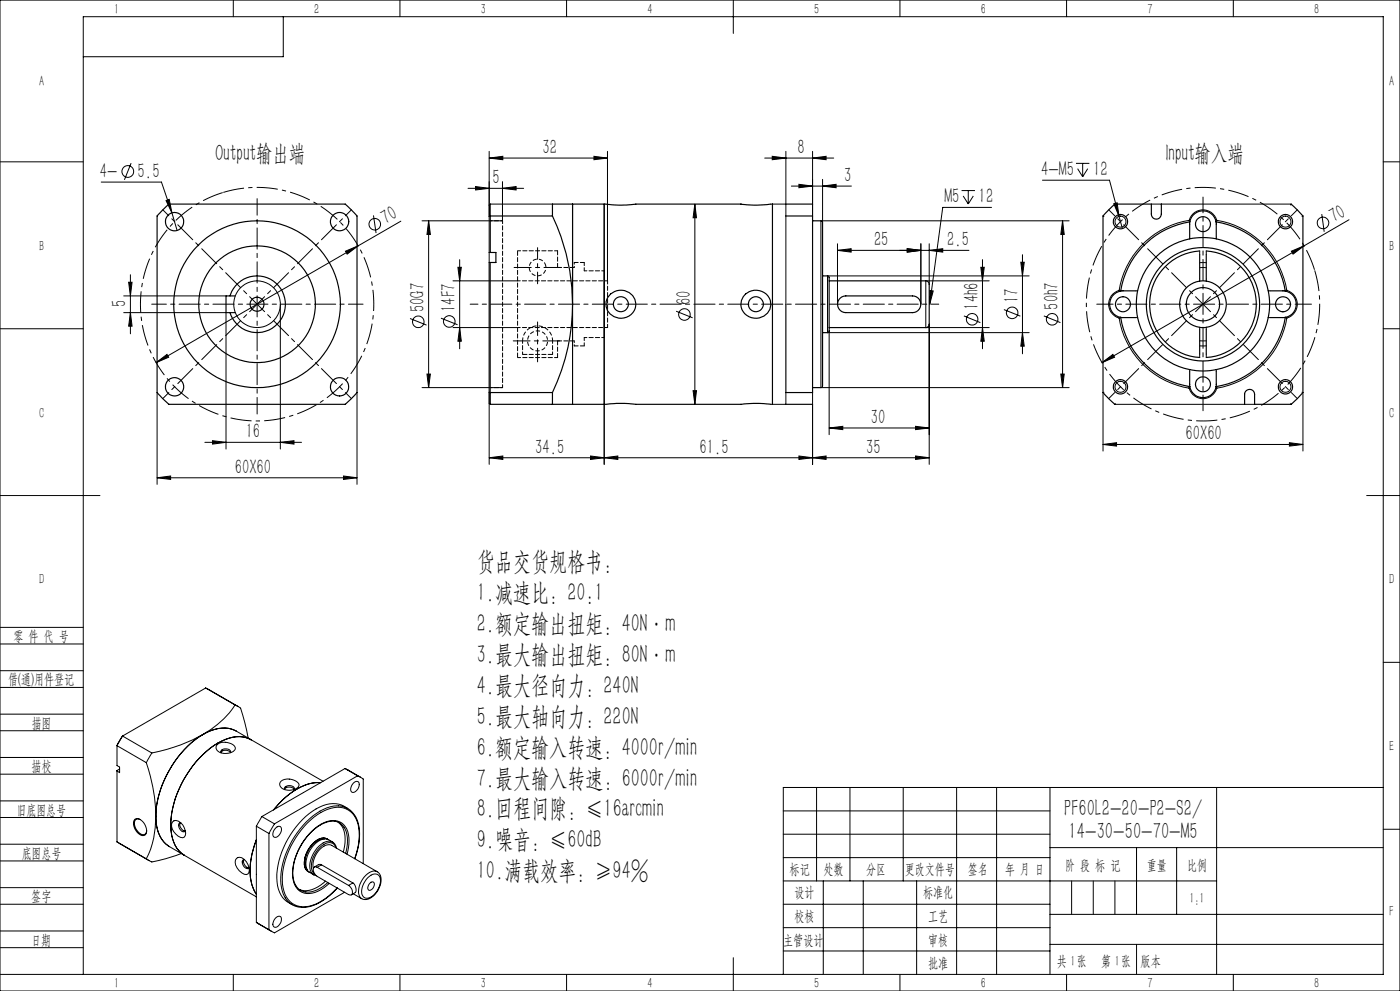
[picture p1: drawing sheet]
<svg xmlns="http://www.w3.org/2000/svg" width="420mm" height="297mm" viewBox="0 0 420 297" stroke-linecap="round" stroke-linejoin="round" font-family="sans-serif">
<g fill="none" stroke="#000" stroke-width=".3">
<path d="M0 0h420v297h-420zM70 0v5M85 5v12h-60M120 0v5M170 0v5M220 0v10M270 0v5M320 0v5M370 0v5M0 48.5h25M30.4 54.6h18l3.2 9.2M39.3 48.9l-2 5"/>
<path d="M140.4 56.4h16.7M142.7 55.9l4.1 .5-4.1 .5zM146.8 47.4l4-.6v1.1zM146.8 45.4v30.3M146.8 47.4h35.4M150.7 56.4l4.1-.5v1zM150.7 54.4v11.8h-24.1M178.2 46.8l4 .6-4 .5zM182.2 45.4v38.8M229.4 47.4h20.7M231.7 46.8l4.1 .6-4.1 .5zM235.8 45.4v15.8"/>
<path d="M237.4 55.8h18M239.7 55.2l4.1 .6-4.1 .5zM243.8 47.4l4-.6v1.1zM243.8 45.4v19.3v-3.5M246.8 55.8l4-.6v1.1zM246.8 53.8v12.9l-.5-.5M288.5 57.1h4M289 58.7l1.5 2.4M290.5 57.1v4M292 58.7l-1.5 2.4M312.7 54h20.1l2.9 10.8M322.8 49h4"/>
<path d="M323.3 50.5l1.5 2.5M324.8 49v4M326.3 50.5l-1.5 2.5M415 48.5h5M49.8 60.1l1-.3 .8 4zM51.6 63.8l1.5 5.3M103.6 75.3l3.8-1.6-3.3 2.5zM107.4 73.7l-60.6 35M112 64.6l.8 5.2M120.3 66.3l-12.9 7.4M128.6 66.2v50M128.6 66.2l.5 4.1h-1z"/>
<path d="M137.9 77.8v26.7M146.8 61.5l.3-.3v3.5l-.3 .1zM146.8 75.7v3h.3v38.9l-.3-.1M146.8 75.7h.3M147.1 61.2h18.6M171.8 61.2v60v-30M181.8 61.2h-.5v60M208.5 61.2l.5 4.1h-1.1zM208.5 61.2v60M231.2 61.2h4.6M231.7 61.2v60M235.8 61.2v30"/>
<path d="M246.3 66.2h74.4M246.3 66.2v50M251.2 75l4.1-.5v1.1zM251.2 75h39.5M251.2 73.1v18.1M272.2 74.5l4.1 .5-4.1 .6zM276.3 73.1v18.1M278.8 75l4-.5v1.1zM278.8 73.1v12.1M294.7 77.8v26.7M297.5 62.2h-14.7l-3.9 29M306.2 78.6h1.1l-.6 4.1z"/>
<path d="M306.7 76.3v29.7M318.8 66.2l.5 4.1h-1.1zM318.8 66.2v50M330.9 64.7l.3 .1M334.2 61l.9-.2 .6 4zM334.4 61.2l.1 .3M335.7 64.8l1 3.7M345.4 61.5v-.3h41.9l-.1 .3M348.4 61.2v.3M356.8 66a25.4 25.4 0 0 0-21.1 21M356.8 66l.1 .5M356.8 66a4.3 4.3 0 0 1 4.1-3.1 4.3 4.3 0 0 1 4.1 3.1"/>
<path d="M356.9 71.1v.5M359.9 75.2v1M359.9 78.7h2M361.9 75.2v1M364.9 71.1v.5M365 66l-.2 .5M365 66a25.4 25.4 0 0 1 21 21M387.4 75.3l3.8-1.6-3.3 2.5zM390.9 64.7l-.3 .1M391.2 73.7l-60.6 35M396.5 64.2l.8 5.3M404.7 65.9l-13.5 7.8"/>
<path d="M0 98.5h25M37.1 93.7h30.7v40.9M37.1 88.7h30.7M38.6 84.6h1l-.5 4.1zM39.1 82.3v17.7M39.1 93.7l.5 4.1h-1zM84.1 91.2v43.4M123 95.5l5 1.9M132.3 95.4l5 1.9M135.9 84.2h19.4M135.9 98.2h19.4M137.4 80.1h1l-.5 4.1z"/>
<path d="M137.9 98.2l.5 4.1h-1zM181.3 81.2v20M202.8 93.3l5 1.9M248.7 99.2v31.1M278.8 97.2v42M278.9 87.1l1.1 .1-1.1 4zM289.2 94.7l4.9 2M294.3 80.1h1l-.6 4.1zM294.7 98.2l.6 4.1h-1zM296.8 84.2h-19.1v14h19.1M301.2 92.8l4.9 2M306.7 99.7l.6 4h-1.1z"/>
<path d="M308.8 82.7h-60.6v17h60.6M313.2 94.7l4.9 2M335.7 95.3a25.4 25.4 0 0 0 21.1 21M335.7 87l.5 .2M335.7 87a4.3 4.3 0 0 0-3.1 4.2 4.3 4.3 0 0 0 3.1 4.1M336.2 95.1l-.5 .2M340.8 87.2h.5M340.8 95.2h.5M359.9 80.2h2M359.9 83.7v.5M359.9 98.1v.6M361.9 83.7v.5"/>
<path d="M361.9 98.1v.6M380.5 87.2h.5M380.5 95.2h.5M385.6 95.1l.4 .2M386 87l-.4 .2M386 87a4.3 4.3 0 0 1 3.2 4.2 4.3 4.3 0 0 1-3.2 4.1M386 95.3a25.5 25.5 0 0 1-21 21M415 98.5h5M46.8 108.7l3.3-2.5 .5 .9zM47.1 117.6v27.6M107.1 117.6v27.6M126.6 116.2h24.1"/>
<path d="M128.1 112.1h1l-.5 4.1zM146.8 117.5v3.4l.3 .3M146.8 117.5v21.7M207.9 117.1h1.1l-.5 4.1zM235.8 117.6v3.6h-4.6M243.8 117.6v21.6M246.3 116.2h74.4M246.8 115.7l-.5 .5M318.2 112.1h1.1l-.5 4.1zM330.6 108.7l3.3-2.5 .5 .9zM331.2 117.5l-.3 .1v17.6M356.8 116.3a4.3 4.3 0 0 0 4.1 3.2 4.3 4.3 0 0 0 4.1-3.2"/>
<path d="M356.9 110.8v.5M356.9 115.9l-.1 .4M359.9 106.1v1M359.9 102.1h2M359.9 103.6h2M361.9 106.1v1M364.8 115.9l.2 .4M364.9 110.8v.5M390.6 117.5l.3 .1v17.6M61.5 132.6h29M63.7 132.1l4.1 .5-4.1 .5zM84.1 132.6l4.1-.5v1z"/>
<path d="M146.8 137.2l4-.5v1zM146.8 137.2h132M177.2 136.7l4.1 .5-4.1 .5zM181.3 137.2l4-.5v1zM181.3 121.2v18M181.3 121.2h.5M239.7 136.7l4.1 .5-4.1 .5zM243.8 137.2l4-.5v1zM248.7 128.3l4.1-.5v1zM248.7 128.3h30.1M274.7 136.7l4.1 .5-4.1 .5zM274.7 127.8l4.1 .5-4.1 .5z"/>
<path d="M330.9 133.2l4.1-.5v1zM330.9 133.2h60M334.5 120.9l-.1 .3h42v-.3M373.4 120.9v.3M386.8 132.7l4.1 .5-4.1 .5zM387.2 120.9l.1 .3M0 148.5h30M47.1 143.2l4.1-.5v1zM47.1 143.2h60M103 142.7l4.1 .5-4.1 .5zM410 148.5h10M0 193h25"/>
<path d="M0 188h25M415 198.5h5M0 206h25M0 201h25M0 219h25M0 214h25M61.7 206.2l9.7 5.5M61.7 206.2l-24.9 14.4M61.7 206.2l8.8 5.1M70.5 211.3a27.1 27.1 0 0 1-9.6 8.8M70.5 211.3l1.7 .9 1.2 4.4 1 4.6M70.9 219.1a10 10 0 0 0-10 1"/>
<path d="M70.9 219.1a10 10 0 0 0-10 1 31.2 31.2 0 0 0-14.2 25.1 9.4 9.4 0 0 0 4.2 8.5M70.9 219.1l4.5 2.6M0 232h25M0 227h25M35.9 230.5l-.8 .4v21.4M36.8 220.6l-1.7 2.9 8.8 5.1M36.8 220.6l-1.7 2.8v6l.8 .5v1.7l-.8-.5M36.8 220.6l8.7 5.1M43.9 228.6a51.6 51.6 0 0 1 2.8 16M45.5 225.7l-1.6 2.9M60.9 220.1a53 53 0 0 1-15.4 5.6M60.9 220.1a31.1 31.1 0 0 0-14.2 24.5"/>
<path d="M65.1 223.2a4 4 0 0 1 5.4 .7 1.4 1.4 0 0 1-1.3 1.7 3.5 3.5 0 0 1-4.4-1.3zM66.3 225.5a1.84 1.84 0 0 1 2.8 0M69.1 225.6l.1-.3a1.68 1.68 0 0 0-1.5-.9 1.68 1.68 0 0 0-1.5 1l.1 .2M75.4 221.7a9.8 9.8 0 0 0-10 1 30.9 30.9 0 0 0-14.2 25.2 9.6 9.6 0 0 0 4.2 8.5M75.4 221.7l21.5 12.4M84.3 234.1a3.9 3.9 0 0 1 5.4 1.1 2.86 2.86 0 0 1-3.4 1.6 1.9 1.9 0 0 1-2.2-2.4zM84.7 239.9l-2.6 2.8a19.9 19.9 0 0 1 12.6-8.1h1.5a14.7 14.7 0 0 0-10.4 4.3zM85.4 236.5a1.91 1.91 0 0 1 2.8 0M88.2 236.6a.99 .99 0 0 0-1.2-1.2l-1.2 .3a.65 .65 0 0 0-.4 .9M103.5 230.3l4.7 2.6M103.5 230.3l3.8 2.2M103.5 230.3l-24.9 14.4"/>
<path d="M106 234.7a.95 .95 0 0 1 1.3-.5 .95 .95 0 0 1 .4 1.3 1.92 1.92 0 0 1-2.2 1.8l-.3-.9zM107.3 232.5l1.7 1v25.3M107.3 232.5l-25 14.4M245 236v28M255 236v28M271 236v28M287 236v56M299 236v56M315 236v56M365 236v56M415 236h-180v56M0 245h25"/>
<path d="M0 240h25M0 258h25M0 253h25M35.1 252.3l.8 .5M35.1 252.3l9.6 5.6M40.4 245.6a2.33 2.33 0 0 1 3.1 1.5l.4 1.1a1.37 1.37 0 0 1-.2 1.8 1.37 1.37 0 0 1-1.8 .1 3.6 3.6 0 0 1-1.5-4.5zM42.1 245.6a1.2 1.2 0 0 0-1.5 .1 1.2 1.2 0 0 0-.2 1.5 3.6 3.6 0 0 0 2.6 3 1.03 1.03 0 0 0 1-1.3M46.7 244.6a10 10 0 0 0 4.2 9.1M46.7 244.6a26.3 26.3 0 0 1-2.8 12.8l1.4 .8a31.6 31.6 0 0 0 9.1-2.4M50.9 253.7l4.5 2.7M51.8 246.3a1.61 1.61 0 0 1 2.4 .3 3.6 3.6 0 0 1 1.1 4.3 2.13 2.13 0 0 1-2.6-1 3.1 3.1 0 0 1-.9-3.6zM54.1 246.6a1.86 1.86 0 0 0 1.4 2.5"/>
<path d="M54.3 246.6a.91 .91 0 0 0-.8 .6 .91 .91 0 0 0 .3 .9l.7 1a.67 .67 0 0 0 1.1-.1M55.4 256.4l21.5 12.4M70.9 257.3a1.64 1.64 0 0 1 2.4 .3 3.5 3.5 0 0 1 1.1 4.3 2.21 2.21 0 0 1-2.6-.9 2.96 2.96 0 0 1-.9-3.7zM73.2 257.6a1.91 1.91 0 0 0 1.4 2.5M73.3 257.6a.91 .91 0 0 0-.7 .6 .91 .91 0 0 0 .2 .9l.9 1a.62 .62 0 0 0 1-.1M76.9 251.7a19.5 19.5 0 0 0-.5 15.5l.5 .8M76.9 247.6l3.8 2.2M76.9 247.6v28.8M78.6 244.7l-1.7 2.9M78.6 244.7l3.7 2.2M80.7 249.8v28.8M82.3 246.9l-1.6 2.9"/>
<path d="M82.8 248.1a.95 .95 0 0 1 1.3-.4 .95 .95 0 0 1 .3 1.4 1.82 1.82 0 0 1-2.3 1.7l-.3-.6 .2-.9zM95.1 259.9a.84 .84 0 0 0-1.1 .2 .84 .84 0 0 0 .1 1.1l.4 .9 .6 .5 9.5 5.5a.75 .75 0 0 0 .9 0 .75 .75 0 0 0 .2-.9l-.2-.9-.9-.9M95.1 259.9l9.5 5.5M95.5 259.1l-1.2 .8M95.5 259.2h.9M96.4 259.2l9.5 5.4M96.4 259.2l-1.3 .7M97.4 251.4a5.8 5.8 0 0 0-5.2 4.1 4.9 4.9 0 0 0-.1 5.1M98.4 251.6a3.4 3.4 0 0 0-4.3 1 7.8 7.8 0 0 0-2.5 7.7l1.1 1M99.8 252.3l.6 .6 .6 1.3M99.8 252.3a3.5 3.5 0 0 0-5.3 .6 7.8 7.8 0 0 0-2.4 7.7l.7 .8 1.3 .8M99.8 252.3a3.6 3.6 0 0 0-4.1 1.2 7.8 7.8 0 0 0-2.4 7.8l.8 .9"/>
<path d="M100.3 246.1a4.9 4.9 0 0 1 3.9 4.9v2l-.5 2.8M100.4 246.1a10.2 10.2 0 0 0-8.1 4.5 16.2 16.2 0 0 0-4.1 13.6l.6 1.3M100.8 254.1a2.15 2.15 0 0 0-3.6-1.1 7.7 7.7 0 0 0-3.6 7.8l.8 1.2M101.5 246.4a7 7 0 0 1 1.9 7.2l-.4 1.7M104.1 256a9.3 9.3 0 0 0-1-8.9 5.4 5.4 0 0 0-6.9-.1 18.3 18.3 0 0 0-8.4 15.7 4.9 4.9 0 0 0 2.4 4.5 4.9 4.9 0 0 0 5.2-.1l1.7-1 1.7-1.3M104.3 242.3a8.2 8.2 0 0 0-9.5 .1 25.6 25.6 0 0 0-11.7 21.9 7.6 7.6 0 0 0 4.6 6.8M106.4 244.3a6.5 6.5 0 0 0-8.3-2.2 24.4 24.4 0 0 0-12.9 15.3 14.6 14.6 0 0 0 .4 11.7l.4 .6a5.6 5.6 0 0 0 4.5 2.2M106.5 244.4a15 15 0 0 1-.1 12.9 16.6 16.6 0 0 0 .4-12 6.3 6.3 0 0 0-8.6-2.7 23.8 23.8 0 0 0-12.5 14.9 14.8 14.8 0 0 0 .2 11.3 6.4 6.4 0 0 0 8.8 2.2l3.1-1.8 3.4-3.1a14.8 14.8 0 0 1-10.6 5.9M235 243h80M235 250h80M235 257h80M315 254h100"/>
<path d="M341 254v20M353 254v20M415 248.5h5M0 271h25M0 266h25M0 279h25M76.9 276.4l4.6 2.7M76.9 276.4l3.8 2.2M82.5 275.3l.8-.6a.79 .79 0 0 1 .9 0 .79 .79 0 0 1 .2 1 2.12 2.12 0 0 1-2.1 2.1l-.5-.8zM94 260.3a6.5 6.5 0 0 1 4.3-7.1l1.2 .2 13.7 7.9M94.1 262.2l.8 .2M97.6 264.1a7.7 7.7 0 0 1-7.8 2.5"/>
<path d="M98.4 264.5a7.7 7.7 0 0 1-7.9 2.5l-1.7-1.5M103.4 267.4l-21.1 12.2-1.6-1M105.9 264.6l.6 .8 .3 1.5-.2 .6-1.2 .7M105.9 264.6l-1.3 .8M110.3 263.1a2.11 2.11 0 0 1 3.7-.1 5.6 5.6 0 0 1-3.9 6.2 2.08 2.08 0 0 1-1.5-3.1l.5-1.3zM111 264.7a.71 .71 0 0 1 1-.4 .71 .71 0 0 1 .3 1.1l-.7 1.1a.72 .72 0 0 1-1 .3 .72 .72 0 0 1-.2-1.1zM113.2 261.3a3.7 3.7 0 0 1 .5 4.9 4.8 4.8 0 0 1-4.8 3.3l-.4-.2M113.2 261.3a3.5 3.5 0 0 0-4 1.6 5.3 5.3 0 0 0-1 6.2l.3 .2-2.5-1.4M235 271h80M235 264h130M235 278h80M247 264v28"/>
<path d="M259 264v28M275 264v28M315 274h100M0 284h25M0 292h415v-287h-390v287M70 292v5M120 292v5M170 292v5M220 287v10M235 285h80M270 292v5M315 283h100"/>
<path d="M320 292v5M370 292v5"/>
<circle cx="38.3" cy="51.4" r="1.76"/>
<circle cx="112.4" cy="67.2" r="1.74"/>
<circle cx="336.1" cy="66.4" r="1.66"/>
<circle cx="385.6" cy="66.4" r="1.66"/>
<circle cx="396.9" cy="66.8" r="1.73"/>
<circle cx="77.1" cy="91.2" r="7"/>
<circle cx="125.5" cy="96.5" r="1.73"/>
<circle cx="134.8" cy="96.3" r="1.73"/>
<circle cx="205.3" cy="94.3" r="1.73"/>
<circle cx="291.6" cy="95.7" r="1.74"/>
<circle cx="303.6" cy="93.8" r="1.73"/>
<circle cx="315.6" cy="95.7" r="1.74"/>
<circle cx="336.1" cy="115.9" r="1.65"/>
<circle cx="385.6" cy="115.9" r="1.65"/>
</g>
<path d="M66.9 57.7a35 35 0 0 0-14.1 58.6 35 35 0 0 0 58.1-16.1 35 35 0 0 0-42.2-43l-1.8 .5M394.4 80.9a35 35 0 0 0-58.7-14.1 35 35 0 0 0 16.1 58.2 35 35 0 0 0 43.1-42.3l-.5-1.8" fill="none" stroke="#000" stroke-width=".3" stroke-dasharray="6.3 1.3 1.3 1.3" stroke-dashoffset="-.1" stroke-linecap="butt"/>
<path d="M165.8 102.2a4.5 4.5 0 0 0-4.5-4.5 4.5 4.5 0 0 0-4.5 4.5" fill="none" stroke="#000" stroke-width=".3" stroke-dasharray="1.3 .6" stroke-dashoffset=".2" stroke-linecap="butt"/>
<path d="M164.1 101.3a3 3 0 0 0-5-1.2 3 3 0 0 0 1.3 4.9 3 3 0 0 0 3.8-3.5l-.1-.2" fill="none" stroke="#000" stroke-width=".3" stroke-dasharray="1.3 .6" stroke-dashoffset=".7" stroke-linecap="butt"/>
<path d="M163.7 79.4a2.5 2.5 0 0 0-4.2-1 2.5 2.5 0 0 0 1.1 4.2 2.5 2.5 0 0 0 3.1-3v-.2" fill="none" stroke="#000" stroke-width=".3" stroke-dasharray="1.3 .6" stroke-dashoffset=".4" stroke-linecap="butt"/>
<path d="M360.9 59.1v64" fill="none" stroke="#000" stroke-width=".3" stroke-dasharray="6.3 1.3 1.3 1.3" stroke-dashoffset="1.6"/>
<path d="M77.1 59.5v64.6M329 91.2h64.4" fill="none" stroke="#000" stroke-width=".3" stroke-dasharray="6.3 1.3 1.3 1.3" stroke-dashoffset="1.4"/>
<path d="M48.9 62.9l56.5 56.5M105.4 62.9l-56.5 56.5M332.6 62.9l56.6 56.5M389.2 62.9l-56.6 56.5" fill="none" stroke="#000" stroke-width=".3" stroke-dasharray="6.3 1.3 1.3 1.3" stroke-dashoffset="3.8"/>
<path d="M281.6 91.2h-140.5" fill="none" stroke="#000" stroke-width=".3" stroke-dasharray="6.3 1.3 1.3 1.3" stroke-dashoffset="4"/>
<path d="M154 102.2h13.9" fill="none" stroke="#000" stroke-width=".3" stroke-dasharray="6.3 1.3 1.3 1.3" stroke-dashoffset="1.3"/>
<path d="M154.2 80.2h14.1" fill="none" stroke="#000" stroke-width=".3" stroke-dasharray="6.3 1.3 1.3 1.3" stroke-dashoffset="1.2"/>
<path d="M161.3 108.5v-12" fill="none" stroke="#000" stroke-width=".3" stroke-dasharray="6.3 1.3 1.3 1.3" stroke-dashoffset="2.3"/>
<path d="M161.3 74.2v10.9" fill="none" stroke="#000" stroke-width=".3" stroke-dasharray="6.3 1.3 1.3 1.3" stroke-dashoffset="2.8"/>
<path d="M45.5 91.2h63.4" fill="none" stroke="#000" stroke-width=".3" stroke-dasharray="6.3 1.3 1.3 1.3" stroke-dashoffset="2"/>
<path d="M147.1 66.2h3.7M150.8 116.2h-3.7" fill="none" stroke="#000" stroke-width=".3" stroke-dasharray="1.3 .6" stroke-dashoffset=".7"/>
<path d="M150.8 66.2v50" fill="none" stroke="#000" stroke-width=".3" stroke-dasharray="1.3 .6" stroke-dashoffset=".4"/>
<path d="M155.3 75.2v32M156.8 106.2h9" fill="none" stroke="#000" stroke-width=".3" stroke-dasharray="1.3 .6" stroke-dashoffset="-.1"/>
<path d="M167.3 75.2h-12M175.3 81.2v-2.5M182.3 84.2v14M155.3 107.2h12M175.3 103.7v-2.5" fill="none" stroke="#000" stroke-width=".3" stroke-dasharray="1.3 .6" stroke-dashoffset=".3"/>
<path d="M167.3 80.2v-5M172.3 80.2h-5M167.3 107.2v-5M167.3 102.2h5" fill="none" stroke="#000" stroke-width=".3" stroke-dasharray="1.3 .6"/>
<path d="M172.3 78.7v1.5M172.3 102.2v1.5" fill="none" stroke="#000" stroke-width=".3" stroke-dasharray="1.3 .6" stroke-dashoffset=".8"/>
<path d="M175.3 78.7h-3M172.3 103.7h3" fill="none" stroke="#000" stroke-width=".3" stroke-dasharray="1.3 .6" stroke-dashoffset=".1"/>
<path d="M155.3 84.2h27M181.3 81.2h-6M182.3 98.2h-27M156.8 102.2v4M165.8 106.2v-4M175.3 101.2h6" fill="none" stroke="#000" stroke-width=".3" stroke-dasharray="1.3 .6" stroke-dashoffset=".5"/>
<path d="M321.5 264v10M328 264v10M334.5 264v10M341 283v9" fill="none" stroke="#0a0605" stroke-width=".3"/>
<g fill="#000">
<path d="M146.8 47.4l4-.6v1.1zM178.2 46.8l4 .6-4 .5z"/>
<path d="M150.7 56.4l4.1-.5v1zM142.7 55.9l4.1 .5-4.1 .5z"/>
<path d="M231.7 46.8l4.1 .6-4.1 .5zM243.8 47.4l4-.6v1.1z"/>
<path d="M128.6 66.2l.5 4.1h-1zM128.1 112.1h1l-.5 4.1zM137.4 80.1h1l-.5 4.1zM137.9 98.2l.5 4.1h-1z"/>
<path d="M208.5 61.2l.5 4.1h-1.1zM207.9 117.1h1.1l-.5 4.1zM294.3 80.1h1l-.6 4.1zM294.7 98.2l.6 4.1h-1zM306.2 78.6h1.1l-.6 4.1zM306.7 99.7l.6 4h-1.1z"/>
<path d="M334.2 61l.9-.2 .6 4zM49.8 60.1l1-.3 .8 4zM278.9 87.1l1.1 .1-1.1 4z"/>
<path d="M38.6 84.6h1l-.5 4.1zM39.1 93.7l.5 4.1h-1z"/>
<path d="M46.8 108.7l3.8-1.6-.5-.9zM103.6 75.3l.5 .9 3.3-2.5z"/>
<path d="M318.2 112.1h1.1l-.5 4.1zM318.8 66.2l.5 4.1h-1.1z"/>
<path d="M330.6 108.7l3.8-1.6-.5-.9zM387.4 75.3l.5 .9 3.3-2.5z"/>
<path d="M63.7 132.1l4.1 .5-4.1 .5zM84.1 132.6l4.1-.5v1z"/>
<path d="M177.2 136.7l4.1 .5-4.1 .5zM146.8 137.2l4-.5v1zM246.8 55.8l4-.6v1.1zM239.7 55.2l4.1 .6-4.1 .5zM278.8 75l4-.5v1.1zM272.2 74.5l4.1 .5-4.1 .6z"/>
<path d="M181.3 137.2l4-.5v1zM239.7 136.7l4.1 .5-4.1 .5zM251.2 75l4.1-.5v1.1zM272.2 74.5l4.1 .5-4.1 .6zM243.8 137.2l4-.5v1zM274.7 136.7l4.1 .5-4.1 .5zM248.7 128.3l4.1-.5v1zM274.7 127.8l4.1 .5-4.1 .5z"/>
<path d="M386.8 132.7l4.1 .5-4.1 .5zM330.9 133.2l4.1-.5v1z"/>
<path d="M103 142.7l4.1 .5-4.1 .5zM47.1 143.2l4.1-.5v1z"/>
</g>
<g fill="none" stroke="#000" stroke-width=".35">
<path d="M48.8 62.9l1.9-1.7h52.9l1.8 1.7 1.7 1.8v52.9l-1.7 1.9-1.8 1.7h-52.9l-1.9-1.7-1.7-1.9v-52.9zM146.8 78.7v38.8M165.7 64.7a61.7 61.7 0 0 1 6.1 26.5M165.7 64.7h-18.6v11h1.7v3h-1.7M171.8 61.2h-6.1v3.5M171.8 61.2v30M171.8 61.2h9.5v60h-15.6M181.8 61.2a31.4 31.4 0 0 0 8.9 0h31.5a31.9 31.9 0 0 0 9 0M231.7 61.2v60M235.8 61.2h8M235.8 64.7h8v52.9h-8v-26.4M243.8 66.2h2.5"/>
<path d="M246.8 66.7v49M345.4 61.2h-11l-3.5 3.5v52.9l3.5 3.6M345.4 61.5v2.7a1.5 1.5 0 0 0 1.5 1.5 1.5 1.5 0 0 0 1.5-1.5v-2.7M356.9 71.1v-4.6a25.1 25.1 0 0 0-20.7 20.7h4.6M356.9 66.5a4 4 0 0 1 4-3.3 4 4 0 0 1 3.9 3.3M359.9 75.2a16 16 0 0 0-15 16 16 16 0 0 0 15 15.9M359.9 76.2v7.5M361.9 75.2a16 16 0 0 1 15 16 16 16 0 0 1-15 15.9M361.9 76.2v7.5M364.9 71.1l-.1-4.6a25.1 25.1 0 0 1 20.8 20.7h-4.6M387.3 61.2l3.6 3.5v52.9l-3.6 3.6h-10.9M69 88.7a8.5 8.5 0 0 1 13.1-4.4 8.5 8.5 0 0 1 0 13.8 8.5 8.5 0 0 1-13.1-4.4"/>
<path d="M70.6 88.7h-2.8v5h2.8M171.8 91.2a60.9 60.9 0 0 1-6.1 26.4M183.2 88.1a4.4 4.4 0 0 1 5.5-.4 4.4 4.4 0 0 1 1.6 5.4 4.5 4.5 0 0 1-5.3 2.1 4.5 4.5 0 0 1-3.2-4.8l.6-1.3zM223.7 88.1a4.5 4.5 0 0 1 5.4-.5 4.5 4.5 0 0 1 1.9 5.1 4.5 4.5 0 0 1-5.5 2.6 4.5 4.5 0 0 1-3.1-5.2zM246.8 82.7h1.6l.3 .4v16.2l-.2 .4h-1.7M248.7 84.2h29a1.41 1.41 0 0 1 1.1 2v11a.99 .99 0 0 1-1.1 1h-29M252.1 89.3l.5-.3 1.2-.3h20a2.5 2.5 0 0 1 2.4 2.5 2.5 2.5 0 0 1-2.4 2.5h-20a2.51 2.51 0 0 1-2.4-1.6 2.51 2.51 0 0 1 .7-2.8zM336.2 87.2a4 4 0 0 0-3.3 4 4 4 0 0 0 3.3 3.9M340.8 95.2l-4.6-.1a25.1 25.1 0 0 0 20.7 20.8v-4.6M359.9 98.7v7.4M361.9 98.7v7.4M381 95.2l4.6-.1a25.1 25.1 0 0 1-20.8 20.8l.1-4.6"/>
<path d="M385.6 87.2a4 4 0 0 1 3.3 4 4 4 0 0 1-3.3 3.9M165.7 117.6v3.6M165.7 117.6h-18.6v3.6h18.6M243.8 116.2h2.5M356.9 115.9a4 4 0 0 0 4 3.3 4 4 0 0 0 3.9-3.3M181.8 121.2a35.8 35.8 0 0 1 8.9 0h31.5a35.3 35.3 0 0 1 9 0M235.8 121.2h8M373.4 120.9v-2.7a1.5 1.5 0 0 1 1.5-1.5 1.5 1.5 0 0 1 1.5 1.5v2.7"/>
<circle cx="52.4" cy="66.4" r="2.75"/>
<circle cx="101.9" cy="66.4" r="2.75"/>
<circle cx="336.1" cy="66.4" r="2.16"/>
<circle cx="360.9" cy="67.2" r="2.25"/>
<circle cx="385.6" cy="66.4" r="2.16"/>
<circle cx="77.1" cy="91.2" r="25"/>
<circle cx="77.1" cy="91.2" r="17.5"/>
<circle cx="77.1" cy="91.2" r="2.11"/>
<circle cx="186.3" cy="91.2" r="2.25"/>
<circle cx="226.8" cy="91.2" r="2.25"/>
<circle cx="336.9" cy="91.2" r="2.25"/>
<circle cx="360.9" cy="91.2" r="20"/>
<circle cx="360.9" cy="91.2" r="5"/>
<circle cx="360.9" cy="91.2" r="17"/>
<circle cx="360.9" cy="91.2" r="7"/>
<circle cx="384.9" cy="91.2" r="2.25"/>
<circle cx="52.4" cy="115.9" r="2.74"/>
<circle cx="101.9" cy="115.9" r="2.75"/>
<circle cx="336.1" cy="115.9" r="2.16"/>
<circle cx="360.9" cy="115.2" r="2.25"/>
<circle cx="385.6" cy="115.9" r="2.16"/>
</g>
<g font-size="7.8">
<text x="143.1" y="170.9">货品交货规格书：</text>
<text x="143.1" y="180.2">1.减速比：20:1</text>
<text x="143.1" y="189.4">2.额定输出扭矩：40N·m</text>
<text x="143.1" y="198.7">3.最大输出扭矩：80N·m</text>
<text x="143.1" y="207.9">4.最大径向力：240N</text>
<text x="143.1" y="217.2">5.最大轴向力：220N</text>
<text x="143.1" y="226.5">6.额定输入转速：4000r/min</text>
<text x="143.1" y="235.7">7.最大输入转速：6000r/min</text>
<text x="143.1" y="245">8.回程间隙：≤16arcmin</text>
<text x="143.1" y="254.2">9.噪音：≤60dB</text>
<text x="143.1" y="263.5">10.满载效率：≥94%</text>
</g>
<g font-size="7.1">
<text x="64.6" y="48.1">Output输出端</text>
<text x="349.7" y="48.1">Input输入端</text>
<text x="319.2" y="244.4">PF60L2-20-P2-S2/</text>
<text x="320.6" y="251.5">14-30-50-70-M5</text>
</g>
<g font-size="6.3">
<text x="162.8" y="46.1">32</text>
<text x="239.2" y="46.1">8</text>
<text x="29.9" y="53.3">4-</text>
<text x="41.3" y="53.3">5.5</text>
<text x="312.3" y="52.7">4-M5</text>
<text x="327.9" y="52.7">12</text>
<text x="147.8" y="55.2">5</text>
<text x="253.2" y="54.5">3</text>
<text x="283.3" y="60.9">M5</text>
<text x="293.6" y="60.9">12</text>
<text x="115.9" y="67.4" transform="rotate(-30 115.9 67.4)">70</text>
<text x="400.3" y="67" transform="rotate(-30 400.3 67)">70</text>
<text x="262.2" y="73.8">25</text>
<text x="284.1" y="73.8">2.5</text>
<text x="37.9" y="92" transform="rotate(-90 37.9 92)">5</text>
<text x="127.4" y="93.6" transform="rotate(-90 127.4 93.6)">50G7</text>
<text x="136.7" y="93.5" transform="rotate(-90 136.7 93.5)">14F7</text>
<text x="207.2" y="91.4" transform="rotate(-90 207.2 91.4)">60</text>
<text x="293.5" y="92.8" transform="rotate(-90 293.5 92.8)">14h6</text>
<text x="305.5" y="90.9" transform="rotate(-90 305.5 90.9)">17</text>
<text x="317.5" y="92.8" transform="rotate(-90 317.5 92.8)">50h7</text>
<text x="73.7" y="131.3">16</text>
<text x="261.2" y="127">30</text>
<text x="355.6" y="131.9">60X60</text>
<text x="160.6" y="135.9">34.5</text>
<text x="209.9" y="135.9">61.5</text>
<text x="259.8" y="135.9">35</text>
<text x="70.4" y="141.9">60X60</text>
</g>
<g font-size="4.4">
<text x="34.2" y="4.1">1</text>
<text x="94.2" y="4.1">2</text>
<text x="144.2" y="4.1">3</text>
<text x="194.2" y="4.1">4</text>
<text x="244.2" y="4.1">5</text>
<text x="294.2" y="4.1">6</text>
<text x="344.2" y="4.1">7</text>
<text x="394.2" y="4.1">8</text>
<text x="11.7" y="25.9">A</text>
<text x="416.7" y="25.9">A</text>
<text x="11.7" y="75.1">B</text>
<text x="416.7" y="75.1">B</text>
<text x="11.7" y="125.1">C</text>
<text x="416.7" y="125.1">C</text>
<text x="11.7" y="175.1">D</text>
<text x="416.7" y="175.1">D</text>
<text x="4" y="192">零 件 代 号</text>
<text x="2.5" y="205.1">借(通)用件登记</text>
<text x="9.5" y="218.1">描图</text>
<text x="416.7" y="225.1">E</text>
<text x="9.5" y="231.1">描校</text>
<text x="5" y="244.2">旧底图总号</text>
<text x="6.5" y="257.2">底图总号</text>
<text x="236.9" y="261.9">标记</text>
<text x="247.1" y="261.9">处数</text>
<text x="259.9" y="261.9">分区</text>
<text x="271.5" y="261.9">更改文件号</text>
<text x="290.4" y="261.9">签名</text>
<text x="301.5" y="261.9">年 月 日</text>
<text x="319.5" y="260.6">阶 段 标 记</text>
<text x="344" y="260.6">重量</text>
<text x="356.1" y="260.6">比例</text>
<text x="238.3" y="268.9">设计</text>
<text x="276.9" y="268.9">标准化</text>
<text x="9.4" y="270.1">签字</text>
<text x="356.8" y="270.7">1:1</text>
<text x="416.8" y="274.4">F</text>
<text x="238.3" y="276.1">校核</text>
<text x="278.4" y="276">工艺</text>
<text x="9.4" y="283.2">日期</text>
<text x="234.9" y="283.3">主管设计</text>
<text x="278.4" y="283.3">审核</text>
<text x="278.4" y="290.2">批准</text>
<text x="317.1" y="289.4">共 张</text>
<text x="321.1" y="289.4">1</text>
<text x="330.3" y="289.4">第 张</text>
<text x="334.5" y="289.4">1</text>
<text x="342.1" y="289.4">版本</text>
<text x="34.2" y="296.1">1</text>
<text x="94.2" y="296.1">2</text>
<text x="144.2" y="296.1">3</text>
<text x="194.2" y="296.1">4</text>
<text x="244.2" y="296.1">5</text>
<text x="294.2" y="296.1">6</text>
<text x="344.2" y="296.1">7</text>
<text x="394.2" y="296.1">8</text>
</g>
</svg>
